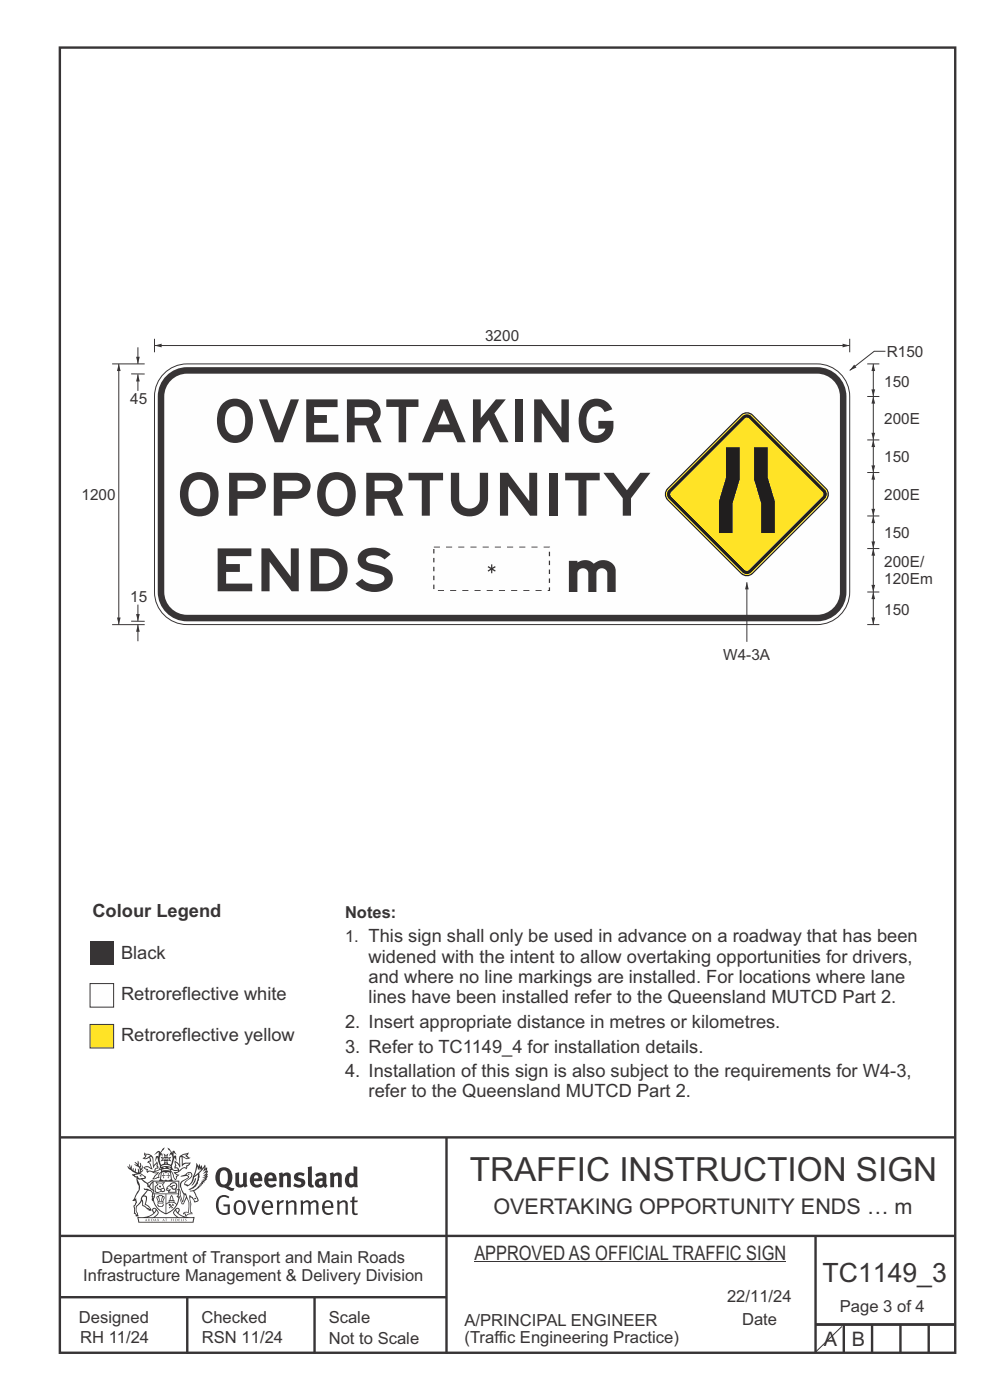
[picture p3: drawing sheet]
<svg xmlns="http://www.w3.org/2000/svg" width="210mm" height="297mm" viewBox="0 0 210 297" stroke-linecap="round" stroke-linejoin="round" font-family="sans-serif">
<path d="M12.7 241.3h190M94.7 241.4v45.8M12.7 275.2h82M12.7 262.2h190.1M39.7 275.2v12M66.7 275.2v12M173 262.1v24.9M173 281h29.7M179 281v6M185 281v6M191 281v6M197 281v6" fill="none" stroke="#373435" stroke-width=".51"/>
<path d="M100.6 267.7h66.2" fill="none" stroke="#373435" stroke-width=".21"/>
<g fill="#373435">
<path d="M47 248.4a2.55 2.55 0 0 0 0 2.7l.3 .2a.81 .81 0 0 0 1-1v-.5a1.04 1.04 0 0 0-1.1-1.5zM46.3 248.1a1.82 1.82 0 0 1 2.1-.2 1.82 1.82 0 0 1 .9 1.8 2.29 2.29 0 0 1-.8 2l.7 .3h.5l-.2 .6a2.87 2.87 0 0 1-2-.7 2.12 2.12 0 0 1-1.7-3.1z" fill-rule="evenodd"/>
<path d="M49.9 248.9l.8-.2v2a.46 .46 0 0 0 .3 .6 .46 .46 0 0 0 .6-.3v-2.1l.7-.2v2.4l.2 .5-.5 .3-.3-.3a1.02 1.02 0 0 1-1.2 .3 1.02 1.02 0 0 1-.6-1.1z" fill-rule="evenodd"/>
<path d="M54 249.5l-.1 .5h.9a.49 .49 0 0 0-.2-.6 .49 .49 0 0 0-.6 .1zM53.4 249.1a1.34 1.34 0 0 1 1.6-.2 1.34 1.34 0 0 1 .6 1.5v.2h-1.7a.77 .77 0 0 0 .5 .8 .77 .77 0 0 0 .9-.4l.3 .5a1.59 1.59 0 0 1-2 .2 1.59 1.59 0 0 1-.5-2.1z" fill-rule="evenodd"/>
<path d="M57 249.5l-.1 .5h1a.49 .49 0 0 0-.2-.6 .49 .49 0 0 0-.7 .1zM56.4 249.1a1.34 1.34 0 0 1 1.6-.2 1.34 1.34 0 0 1 .7 1.5v.2h-1.8a.77 .77 0 0 0 .5 .8 .77 .77 0 0 0 .9-.4l.4 .5a1.59 1.59 0 0 1-2.1 .2 1.59 1.59 0 0 1-.5-2.1z" fill-rule="evenodd"/>
<path d="M59.2 248.9l.7-.2 .1 .4a.95 .95 0 0 1 1-.3 .95 .95 0 0 1 .7 .8v2.3h-.8v-2.3a.46 .46 0 0 0-.8 .1v2.2h-.8z" fill-rule="evenodd"/>
<path d="M62.6 249.1a1.75 1.75 0 0 1 2-.1l-.2 .5-.6-.2a.43 .43 0 0 0-.6 .3l.4 .3a1.04 1.04 0 0 1 1.2 1.1 1.04 1.04 0 0 1-1.4 1l-1.2-.4 .3-.6 1 .4 .4-.4a.88 .88 0 0 0-1-.5l-.4-.2-.1-.4z" fill-rule="evenodd"/>
<path d="M65.3 247.6l.8-.2 .1 3.8 .3 .2 .1 .4a.88 .88 0 0 1-1 0 .88 .88 0 0 1-.3-1z" fill-rule="evenodd"/>
<path d="M67.8 250.6a.43 .43 0 0 0-.1 .7 .43 .43 0 0 0 .7-.1v-.7zM66.8 249.1a1.7 1.7 0 0 1 2.4 .1v1.9l.3 .4-.4 .5-.5-.4a1.03 1.03 0 0 1-1.7-.1 1.03 1.03 0 0 1 .8-1.5h.7v-.4a.8 .8 0 0 0-1.2 .1z" fill-rule="evenodd"/>
<path d="M70 248.9l.7-.2 .1 .4a.95 .95 0 0 1 1-.3 .95 .95 0 0 1 .7 .8v2.3h-.8v-2.3a.46 .46 0 0 0-.8 .1v2.2h-.8z" fill-rule="evenodd"/>
<path d="M74.3 249.5a1.48 1.48 0 0 0 0 1.7h.5l.2-.1v-1.5l-.3-.2zM75 247.4l.8 .1 .1 4.4h-.7l-.1-.2a1.26 1.26 0 0 1-1.4 0 1.26 1.26 0 0 1-.5-1.3 1.29 1.29 0 0 1 .4-1.4 1.29 1.29 0 0 1 1.4-.1z" fill-rule="evenodd"/>
<path d="M46.4 253.9a1.72 1.72 0 0 1 2.3 0l-.3 .3a1.24 1.24 0 0 0-1.4-.2 1.24 1.24 0 0 0-.6 1.4 1.49 1.49 0 0 0 1.2 1.9l.7-.1v-1.3h-.8l-.1-.4h1.3v1.9a1.93 1.93 0 0 1-2.2 0 1.93 1.93 0 0 1-.7-2.2l.2-.8z" fill-rule="evenodd"/>
<path d="M50.4 255.1a1.65 1.65 0 0 0 .2 2.2 .99 .99 0 0 0 1-1.4 .78 .78 0 0 0-.4-.8 .78 .78 0 0 0-.8 0zM50 254.9a1.33 1.33 0 0 1 1.6-.1 1.33 1.33 0 0 1 .5 1.4 1.31 1.31 0 0 1-1.3 1.6 1.31 1.31 0 0 1-1.2-1.6v-.6z" fill-rule="evenodd"/>
<path d="M52.5 254.7l.4-.1 .9 2.6 .8-2.5h.5l-1.1 3h-.5z" fill-rule="evenodd"/>
<path d="M56.3 255.2l-.2 .7h1.3a.7 .7 0 0 0-.3-.8 .7 .7 0 0 0-.8 .1zM55.9 255a1.22 1.22 0 0 1 1.5-.2 1.22 1.22 0 0 1 .5 1.5h-1.8a.93 .93 0 0 0 .5 1 .93 .93 0 0 0 1.1-.2l.2 .3a1.43 1.43 0 0 1-1.8 .1 1.43 1.43 0 0 1-.6-1.7z" fill-rule="evenodd"/>
<path d="M58.7 254.7l.4-.1 .1 .5 .4-.4 .6-.1-.2 .5a.66 .66 0 0 0-.8 .7v1.9h-.4z" fill-rule="evenodd"/>
<path d="M60.6 254.7l.4-.1 .1 .5a.94 .94 0 0 1 1-.5 .94 .94 0 0 1 .8 .8v2.3h-.5l-.1-2.5a.81 .81 0 0 0-1.2 .3v2.2h-.4z" fill-rule="evenodd"/>
<path d="M63.7 254.7l.5-.1 .1 .5 .4-.3a.78 .78 0 0 1 1.1 .3 .9 .9 0 0 1 1-.5 .9 .9 0 0 1 .8 .8v2.3h-.5l-.1-2.5a.67 .67 0 0 0-1.1 .3v2.2h-.5v-2.4l-.4-.3-.7 .4v2.3h-.5z" fill-rule="evenodd"/>
<path d="M69 255.2l-.1 .7h1.3a.7 .7 0 0 0-.3-.8 .7 .7 0 0 0-.9 .1zM68.7 255a1.22 1.22 0 0 1 1.5-.2 1.22 1.22 0 0 1 .5 1.5h-1.8a.93 .93 0 0 0 .4 1 .93 .93 0 0 0 1.2-.2l.1 .3a1.44 1.44 0 0 1-1.7 .1 1.44 1.44 0 0 1-.6-1.7z" fill-rule="evenodd"/>
<path d="M71.4 254.7l.5-.1 .1 .5a.94 .94 0 0 1 1-.5 .94 .94 0 0 1 .8 .8v2.3h-.5l-.1-2.5a.81 .81 0 0 0-1.2 .3v2.2h-.4z" fill-rule="evenodd"/>
<path d="M74.7 253.9l.5-.1v.9h.7l-.1 .3h-.6v2.2l.1 .2h.5l.1 .3a.75 .75 0 0 1-1.2-.6v-2.1h-.4v-.3h.4z" fill-rule="evenodd"/>
<path d="M30.8 244.9l1.1 .3-.9 .5h-.4l.6-.5zM31.8 245.4h.2a2.44 2.44 0 0 1 .4 1.9l.1 .5 .7-1-.1 .6 .3 .3a.57 .57 0 0 0-.6 .7l-1-.1-.5 .2 .2-.5-.8-.3 .7-.1 .9 .5 .1-.1-.6-1.3-.2-.2h.5zM30.7 244.4l-.1 .5 .2 .4-.6 .4a1.04 1.04 0 0 0 1.4-.1l.2 .6-.3 .1-.2 .4a.94 .94 0 0 1 .8 1.1l-.2-.1a1.16 1.16 0 0 0-1.5-.1l.3 .4 .4 .2 .1 .5 .2 .1 .1-.2a.94 .94 0 0 1 1.1 .2l.8 .1-1.2 1.2a1.13 1.13 0 0 0 1.2-.2l.4-.1-.1-.4 .5-.8a.83 .83 0 0 0-.6 1.1l-.3-.1-.7 .4 1.1-1.4-.5 .1-.5-.1 1.3-.5-.1-.1-.9 .4v-.3l.2-.2 .3 .1 .1-.3-.2-.4v-.6l-.1-.4-.7 1v-.7a1.42 1.42 0 0 0-1.6-1.8z" fill-rule="evenodd"/>
<path d="M38.5 245.2l.5-.2 .7-.1-.6 .3 .8 .5h-.3zM38.3 245.5l.2-.1 .1 2a1.69 1.69 0 0 1 1.6-.6l-.8 .5 .1 .5a1.1 1.1 0 0 0-1.5 .6l-.1-.5-.2-.2h-.5l.3-.4-.3-.7a1.42 1.42 0 0 1 .8 1.1l.2-.1zM37.1 246.2l.1 1-.2 .3 .1 .4h.5l.1 .2a.96 .96 0 0 1-1.1-.1l-.1 .1a1.06 1.06 0 0 0 1.3 .2v.1a.72 .72 0 0 1-1 .2l.3 .5 .6 .2-.4 .2-.1 .6-.2-.3-.4-1.1-.4-.4 .4 .9a1.54 1.54 0 0 0 .7 1.2l.2-.3a.58 .58 0 0 1 .4-.8l.2-.1h-.3l-.5-.3 .9-.5a.93 .93 0 0 1 1.2-.5v.2l.2-.2 .1-.5a.99 .99 0 0 0 .7-.8l-1.3 .1-.3 .2-.1-1.4 .9 .4 .9-.3h-.4l-.5-.4 .4-.7-.6 .2a1.46 1.46 0 0 0-1.4 2.1v.4l-.2-.4z" fill-rule="evenodd"/>
<path d="M35.6 248.9l.2 .1-.1 .3 .4 .1h-.4v.6l-.1-.6h-.3l.3-.1z" fill-rule="evenodd"/>
<path d="M34.6 248.9l.2 .1v.3l.3 .1h-.3l-.1 .6v-.6h-.4l.4-.1z" fill-rule="evenodd"/>
<path d="M34.3 248.8a.57 .57 0 0 1 .9 .2 .57 .57 0 0 1 .9-.2l.2 1.4h-.2a.57 .57 0 0 1-.9 0 .69 .69 0 0 1-1.1 0zM34.2 248.1l-.3 2.1-.2 .4h3l-.2-.4-.3-2.1h-.2v.2l-.8-.1-.8 .1v-.2z" fill-rule="evenodd"/>
<path d="M34.2 252.4a.3 .3 0 0 0 .6 0 .3 .3 0 0 0-.6 0zM33.3 250.9l.3 .3-.3 .4a.79 .79 0 0 0 0 1.3l.8-.2-.1-.3a.55 .55 0 0 1-.7-.6l.1-.1 .2 .3 .3 .2 .8-.2-.4-.7 .4-.4-.7 .2zM33 250.7l1.1 .2 .9-.2-.4 .6 .4 1.2a.56 .56 0 0 1-.8 .3l-.2 .1a.73 .73 0 0 1-.9 .1 .73 .73 0 0 1-.3-1v-.4l.6-.4z" fill-rule="evenodd"/>
<path d="M35.6 251.8l.7-.4a.58 .58 0 0 1 1-.1 .58 .58 0 0 1-.4 .9l-.3-.3a.43 .43 0 0 1 .6-.4 .57 .57 0 0 0-.8 .2l-.2-.1-.3 .1 .4 .2a.55 .55 0 0 0 .9 .4v.5h-1.3l.3-.4-.1-.1-.6 .1 .2-.3-.2-.1zM35.4 251.8l-.1 .2a.39 .39 0 0 0 .2 .6h.3l-.2 .4h1.9l-.1-.8a.86 .86 0 0 0-.1-1.3 .86 .86 0 0 0-1.3 .4z" fill-rule="evenodd"/>
<path d="M36 254.8h.8v.2h-.8zM36.4 253.8l.2 .8h-.4zM36.4 253.5l-.3 .5-.1 .6h-.2v.4l-.7 .4 .2 .1a1.48 1.48 0 0 1 2.1 .2l.2-.1-.6-.5v-.5h-.2l-.1-.6z" fill-rule="evenodd"/>
<path d="M35.8 255.4l.4 .1 .1 .3 .3-.2-.2-.2a.38 .38 0 0 1 .5 .5l-.2-.2-.3 .2 .3 .2-.3 .3-.1-.4-.4 .4-.1-.2 .4-.3-.1-.1-.2 .1z" fill-rule="evenodd"/>
<path d="M34.5 254h.2v.2l-.2 .6h-.2zM33.6 255.3h.9v.2a.55 .55 0 0 1-.8 .4v-.2l-.2-.1zM33.4 254h.2l.2 .8h-.2zM33.6 255l.8-.1 .1 .2h-.8zM33.8 253.7h.5l-.2 1.1h-.1zM33.3 253.8l-.1 .3 .3 1.1a.48 .48 0 0 0-.1 .6 .48 .48 0 0 0 .5 .2h.5a.49 .49 0 0 0 .2-.8l.3-1.1-.1-.3a1.42 1.42 0 0 0-1.5 0z" fill-rule="evenodd"/>
<path d="M33.7 251.5l.4 .1 .1 .3h-.3z" fill-rule="evenodd"/>
<path d="M41.3 250.1l.3-.2-.2 .8-.6 .8h-.2l.5-.7z" fill-rule="evenodd"/>
<path d="M39.7 249l.3-.2 .5 .2a.88 .88 0 0 1-.6 1.1 1.22 1.22 0 0 0-.8 1.3l.5 .2a.72 .72 0 0 0 .9-.4l.5-.8 .2-.6 .8-.6v.2a2.85 2.85 0 0 1-2 2.9l.1 .1a2.13 2.13 0 0 0 1.9-1.5v-.3a2.01 2.01 0 0 0 .3-1.7l1.1-1.3-.4 1 .7-.5-.7 1 .8-.4-.8 .8 .7-.2-.9 .6 .8-.1-.8 .4h.7l-.8 .3 .3 .2h-.4l.2 .3h-.4l.2 .3h-.4l.1 .2h-.1a2.16 2.16 0 0 1-2 1.1l.1 .2 .4-.1a.76 .76 0 0 1 .7 .8l.5 1.2-.6 .2a1.45 1.45 0 0 0-1.1-1.3l.2 1.8-.1 1.8 .4 .3a1.07 1.07 0 0 0-1.2 .4v-.3l-.5-.2a.87 .87 0 0 1 1.1-.1v-.7a4.4 4.4 0 0 0-.6-3.1l-.1-.3h-.2a2.16 2.16 0 0 1-.7-2.2l.3-.4 1.2-.7a.55 .55 0 0 0-.4-.8zM37.8 252.4a.76 .76 0 0 1 .3 1.1l.6 1.6 .4-1.7 .2 .1a.61 .61 0 0 1-.1 .9l-.3 .8-.2 .1-.7-1.6-.3 .1a1.18 1.18 0 0 0 .1-1.4zM41.8 247.5l.2 .7 .3-.5v.6l.4-.5a1.9 1.9 0 0 1-1.2 1.4l-.3 .3zM38.2 249.6l1.4-.2 .2 .2v.3l-.5 .2a1.26 1.26 0 0 0-.9 1.9l.2 .7a1.84 1.84 0 0 1 .1 2.1l-.4-1.4a.96 .96 0 0 0-.4-1.2l-.4 .2a.78 .78 0 0 1 0 1.3l.1 .3h.4l.4 1.1a.38 .38 0 0 0 .2 .4 .38 .38 0 0 0 .4-.1l.6-1.2a2.94 2.94 0 0 1 .4 2.5l-.1 .4h-.8l-.3 .4v.2l.4-.1 .1 .4 .2 .1a1.02 1.02 0 0 1 1.3-.5v-.4l-.3-.1 .1-1.8-.3-1.3h.1a1.14 1.14 0 0 1 .8 1 .63 .63 0 0 0 .8-.2 .63 .63 0 0 0-.2-.9l-.6-1.2 .9-.6 .2-.4h.3l-.1-.2h.4l-.1-.3h.3l-.1-.3 .5-.1-.2-.2 .6-.4v-.2h-.2l.4-.5h-.3l.3-.5-.4 .1 .4-.5v-.3l-.3 .2 .2-.7-.1-.2-.4 .3v-.8l-.6 .8-.2-.8-.2 .5-.3-.7-.1 .6-.5-.8-.1 1.4-.6 1.8a1.81 1.81 0 0 1-1 1.5l-.6-.2a1.75 1.75 0 0 1 1.1-1.2 .75 .75 0 0 0 .1-1.3 .75 .75 0 0 0-1.2 .4z" fill-rule="evenodd"/>
<path d="M41.2 254.1h.3l.2 .2-.4 .1z" fill-rule="evenodd"/>
<path d="M29.4 258.4h11.6l-.1 .8h-11.4zM31.3 258.2l.5-.1a2.48 2.48 0 0 0 1.4-1.3l.3 .5-.5 .6-.5 .3zM32.5 256.6l.3-.2 .2 .1-.3 .7zM37.2 256.8a2.65 2.65 0 0 0 1.8 1.4h-1.1l-.5-.3-.5-.6zM37.4 256.5l.2-.1 .3 .2-.3 .6zM29.2 258.2l.1 1.2h11.8l.2-1.1-.2-.1a4.1 4.1 0 0 1-3.3-.9l.3-.4-.1-.6a1.06 1.06 0 0 0-1.3 1l.2 .4 .6 .5h-4.7l.3-.1a.84 .84 0 0 0 .6-.8 .84 .84 0 0 0-.5-.8l-.3-.2h-.5l-.1 .6 .3 .4a4.2 4.2 0 0 1-3.4 .9z" fill-rule="evenodd"/>
<path d="M31 258.7l.1 .2h-.2zM31 258.5l-.3 .6 .4-.2 .2 .2z" fill-rule="evenodd"/>
<path d="M31.3 258.6h.3v.4a.25 .25 0 0 0 .2-.1 .25 .25 0 0 0-.1-.3h.1a.29 .29 0 0 1 0 .4 .29 .29 0 0 1-.4 0 .29 .29 0 0 1 0-.4z" fill-rule="evenodd"/>
<path d="M32.2 258.6a.22 .22 0 0 1 .3 .2 .22 .22 0 0 1-.3 .2zM32 258.6l.1 .4a.33 .33 0 0 0 .4 0 .33 .33 0 0 0 0-.4 .33 .33 0 0 0-.5 0z" fill-rule="evenodd"/>
<path d="M32.9 258.7l.1 .2h-.2zM32.9 258.5l-.2 .6 .3-.2 .2 .2z" fill-rule="evenodd"/>
<path d="M33.3 258.6h.2l.1 .1 .2-.1-.2 .2 .2 .3-.3-.3-.1 .3h-.1l.2-.3z" fill-rule="evenodd"/>
<path d="M34.7 258.7l.1 .2h-.2zM34.7 258.5l-.3 .6 .4-.2 .2 .2z" fill-rule="evenodd"/>
<path d="M35 258.5h.5l-.2 .1v.5h-.2l.1-.5z" fill-rule="evenodd"/>
<path d="M36.2 258.6l.3-.1-.1 .1v.2h.1h-.1v.3h-.2z" fill-rule="evenodd"/>
<path d="M36.7 258.6h.2v.5h-.2z" fill-rule="evenodd"/>
<path d="M37.3 258.6a.22 .22 0 0 1 .3 .2 .22 .22 0 0 1-.3 .2zM37.1 258.6v.4a.33 .33 0 0 0 .5 0 .33 .33 0 0 0 0-.4 .33 .33 0 0 0-.5 0z" fill-rule="evenodd"/>
<path d="M37.8 258.6l.4-.1-.2 .1v.2h.1h-.1v.2l.2 .1h-.4z" fill-rule="evenodd"/>
<path d="M38.4 258.6h.2l-.1 .4 .2 .1h-.3z" fill-rule="evenodd"/>
<path d="M38.9 258.6h.2v.5h-.2z" fill-rule="evenodd"/>
<path d="M39.3 258.6h.2h-.1l.2 .3-.2 .2-.1-.1v-.1l.2 .1z" fill-rule="evenodd"/>
<path d="M34.2 247.4a1.51 1.51 0 0 1 2 .2 2.67 2.67 0 0 0-2.1 0zM35.7 247.6l.4 .1 .1 .3-.4-.1zM34.6 247.6h.5l.1 .2h-.4zM34 247.8l.3 .2h-.3zM34.9 246.9l.3-.2 .3 .2zM34.9 245.6l.2 .1v.3h-.2zM35 245.1l.2 .2 .2-.2-.1 .3h-.2zM35.1 246.3h.2l.1 .4-.2-.2-.2 .2zM35.3 245.7l.2-.1v.4h-.2zM34.4 245.7h.3l.1 .3-.4 .1 .2-.2zM35.7 245.7h.3l-.2 .2 .2 .2-.4-.1zM32.7 244.9l1-.5-.1 1-.2-.2-.3 .2-.3 1.1 .5-1 .3 .9a1.84 1.84 0 0 1 .2 1.7l.4 .1a2.48 2.48 0 0 1 2.2 0l.2-.2-.2-.7 .7-1.8 .4 .7-.2-1-.2-.1-.2 .3v-.9l.6 .4-.6-.8-.3 .1-.1 .4-.5-.9-.5-.3 .2 .5 .6 .5-.5 .8 .4-.4a2.06 2.06 0 0 1 0 2.3l-.5-.2-.2-.6 .1-.1 .8 .2-.4-.5 .4-.5-.7 .2-.2-.2 .2-.7-.5 .4-.5-.4 .2 .7-.2 .2-.7-.2 .4 .5-.4 .5 .8-.2 .1 .1-.2 .6-.5 .2a2.02 2.02 0 0 1 0-2.2l.3 .5-.1-.7-.3-.1 .8-1.2-.4 .3-.5 .8-.2-.3a.8 .8 0 0 0-.8 .5z" fill-rule="evenodd"/>
<path d="M29.2 250.1l.3 .1a.61 .61 0 0 1 .8 .4l.3 .2a.8 .8 0 0 1 .6 1l.4 .1 .5 .5a1 1 0 0 1 .5 1.1l-.1 .7v-.5h-.1a.96 .96 0 0 0-.8-1.3l-.2-.2h-.7l-.1-.1-.1 .1 .1 .3h.6l-1.2 1.3-.2 1-.4 .6a1.33 1.33 0 0 0-.5 1.8l.2 .5a1.26 1.26 0 0 1-.5-1.5l-.1-.3a1.56 1.56 0 0 0 .4-1.7l-.3 .2 .2-.5a3.2 3.2 0 0 0 .7-3zM30.4 253.9h.4a2.06 2.06 0 0 1-.1 1.6l.7 .5 .4 .4-.6-.1-.8-.6-.1-.9a.51 .51 0 0 1 .1-.9zM28.6 249.3a1.52 1.52 0 0 1 2.1 .5l-1.1 .2-.2-.1-.1-.4h-.5zM27.5 247v.8l-.3-.4h-.1a3.1 3.1 0 0 0 1.9 1.6l-1 .1 .5 .6 .5 .1 .1 1.1a1.84 1.84 0 0 1-.3 2.5l-.4 .9-.3 .4 .2 .1 .4-.1 .1 .4-.2 .5-.3 .2 .1 1.7h.2l.3 .5 .1 .1 .4-.1-.1-.5a1.3 1.3 0 0 1-.1-1.7l.9-1 .1 1.1 .6 .2 .5 .5 .1-.1 .2 .3h.5a1.85 1.85 0 0 0-1.2-1.4l.1-.3a1.39 1.39 0 0 0 0-1.4l-.5-.1 .5-.5a.66 .66 0 0 1 .9-.4 .66 .66 0 0 1 .3 .9l-.1 .4 .2-.1v.2l-.1 .3 .2 .5 .1-.3a2.24 2.24 0 0 0 .1-2.2 .73 .73 0 0 1-.7-.7 .73 .73 0 0 1 .6-.7v-.2a.94 .94 0 0 0-.9 .8 .48 .48 0 0 1-.1-.6 .48 .48 0 0 1 .5-.2l.5-.3a.51 .51 0 0 0-.8 .2l-.5 .2-1-.8h.6l.2-.5-1.2-.7 .5-.5v-.3l-.5 .4 .1-.2a.69 .69 0 0 0 .2-1v.4l-.2 .3v-1.1l-.3-.2 .1 .6-.1 .2-.4-1.3v.7l-.6-.4 .5 .7-.6-.2 .3 .3a1 1 0 0 1 .7 1.4l-.2-.8v.9l-.5-.2v-.8l-.2 .7-.2-.1-.1-.6-.2 .4-.2-.2 .1-.7-.2 .5z" fill-rule="evenodd"/>
<path d="M29.6 249.4l.2-.1 .3 .2z" fill-rule="evenodd"/>
<path d="M32.4 250.5h5.6v2l-.2-.1v-1.7h-5.2v2.5h5.2v-.8l.1 .2-.1 1.1v-.3h-2.5v4a4.1 4.1 0 0 0 2.6-3.6l.1-.1a4 4 0 0 1-2.8 3.9 4.2 4.2 0 0 1-2.8-4.7l.1 1.2 .1-.1a3.8 3.8 0 0 0 2.5 3.4v-4h-2.5l-.2-.9z" fill-rule="evenodd"/>
<circle cx="40" cy="249.1" r=".17"/>
</g>
<path d="M12.7 10.1h189.9v276.9h-189.9zM173 281h29.7" fill="none" stroke="#373435" stroke-width=".51"/>
<path d="M178.6 281.4l-5.8 5.7" fill="none" stroke="#373435" stroke-width=".21"/>
<path d="M19.1 208.7h5v5h-5z" fill-rule="evenodd" fill="#fefefe" stroke="#373435" stroke-width=".21"/>
<g fill="#373435">
<path d="M19.1 199.7h5v5h-5z" fill-rule="evenodd"/>
<path d="M35.3 79.7a6.2 6.2 0 0 1 4.4-1.8h133.6a6.2 6.2 0 0 1 6.2 6.2v41.5a6.2 6.2 0 0 1-6.2 6.2h-133.6a6.2 6.2 0 0 1-6.2-6.2v-41.5a6.2 6.2 0 0 1 1.8-4.4z" fill-rule="evenodd"/>
</g>
<path d="M32.8 73.3h147.4M35.2 78.9a6.9 6.9 0 0 1 4.5-1.7h133.6a6.9 6.9 0 0 1 6.9 6.9v41.5a6.9 6.9 0 0 1-6.9 6.9h-133.6a6.9 6.9 0 0 1-6.9-6.9v-41.5a6.9 6.9 0 0 1 2.4-5.2z" fill="none" stroke="#373435" stroke-width=".21"/>
<g fill="#373435">
<path d="M178.7 72.9l1.5 .4-1.5 .4z"/>
<path d="M32.8 73.3l1.5-.4v.8z"/>
</g>
<path d="M32.8 71.9v2.8M185.2 125.6v6.9" fill="none" stroke="#373435" stroke-width=".21"/>
<g fill="#373435">
<path d="M185.2 125.6l.4 1.5h-.7z"/>
<path d="M184.9 131h.7l-.4 1.5z"/>
</g>
<path d="M187.8 74.5h-2.4l-5.2 4.1M184 132.5h2.5" fill="none" stroke="#373435" stroke-width=".21"/>
<path d="M181.2 77.3l.5 .7-1.5 .6z" fill="#373435"/>
<path d="M25.2 77.2v55.3M23.8 132.5h6.9M27.8 131.8h2.9" fill="none" stroke="#373435" stroke-width=".21"/>
<g fill="#373435">
<path d="M25.2 77.2l.4 1.5h-.8z"/>
<path d="M24.8 131h.8l-.4 1.5z"/>
</g>
<path d="M185.2 116.4v9.2M184 125.6h2.5" fill="none" stroke="#373435" stroke-width=".21"/>
<g fill="#373435">
<path d="M185.2 116.4l.4 1.5h-.7z"/>
<path d="M184.9 124.1h.7l-.4 1.5z"/>
</g>
<path d="M184 116.4h2.5M29.3 128.3v3.5" fill="none" stroke="#373435" stroke-width=".21"/>
<path d="M28.9 130.3h.7l-.3 1.5z" fill="#373435"/>
<path d="M29.3 132.5v3.5" fill="none" stroke="#373435" stroke-width=".21"/>
<path d="M29.3 132.5l.3 1.5h-.7z" fill="#373435"/>
<path d="M27.8 79.3h2.9M29.3 73.7v3.5" fill="none" stroke="#373435" stroke-width=".21"/>
<path d="M28.9 75.7h.7l-.3 1.5z" fill="#373435"/>
<path d="M29.3 79.4v3.5" fill="none" stroke="#373435" stroke-width=".21"/>
<path d="M29.3 79.4l.3 1.5h-.7z" fill="#373435"/>
<path d="M23.8 77.2h6.9" fill="none" stroke="#373435" stroke-width=".21"/>
<path d="M36 81a4.8 4.8 0 0 1 3.7-1.7h133.6a4.9 4.9 0 0 1 4.9 4.8v41.5a4.9 4.9 0 0 1-4.9 4.8h-133.6a4.9 4.9 0 0 1-4.9-4.8v-41.5a4.8 4.8 0 0 1 1.2-3.1z" fill-rule="evenodd" fill="#fefefe"/>
<path d="M185.2 77.2v6.9" fill="none" stroke="#373435" stroke-width=".21"/>
<g fill="#373435">
<path d="M185.2 77.2l.4 1.5h-.7z"/>
<path d="M184.9 82.6h.7l-.4 1.5z"/>
</g>
<path d="M184 77.2h2.5M184 84.1h2.5M184 93.3h2.5M185.2 84.1v9.2" fill="none" stroke="#373435" stroke-width=".21"/>
<g fill="#373435">
<path d="M185.2 84.1l.4 1.5h-.7z"/>
<path d="M184.9 91.8h.7l-.4 1.5z"/>
</g>
<path d="M184 109.5h2.5M185.2 100.2v9.3" fill="none" stroke="#373435" stroke-width=".21"/>
<g fill="#373435">
<path d="M185.2 100.2l.4 1.6h-.7z"/>
<path d="M184.9 107.9h.7l-.4 1.6z"/>
</g>
<path d="M184 100.2h2.5M185.2 109.5v6.9" fill="none" stroke="#373435" stroke-width=".21"/>
<g fill="#373435">
<path d="M184.9 114.9h.7l-.4 1.5z"/>
<path d="M185.2 109.5l.4 1.5h-.7z"/>
</g>
<path d="M185.2 93.3v6.9" fill="none" stroke="#373435" stroke-width=".21"/>
<g fill="#373435">
<path d="M184.9 98.7h.7l-.4 1.5z"/>
<path d="M185.2 93.3l.4 1.5h-.7z"/>
</g>
<path d="M92 116.1h24.6v9.2h-24.6z" fill="none" stroke="#373435" stroke-width=".22" stroke-dasharray="1.1 1.1" stroke-linecap="butt"/>
<path d="M103.6 120.1l.6 .3v-.7h.2v.7l.6-.3 .1 .2-.5 .4 .5 .3-.1 .3-.6-.4v.7h-.2v-.7l-.6 .4-.2-.3 .6-.3-.6-.4z" fill-rule="evenodd" fill="#373435"/>
<path d="M180.2 71.9v2.8M158.4 123.5v12.7" fill="none" stroke="#373435" stroke-width=".21"/>
<path d="M158.4 123.5l.4 1.5h-.8z" fill="#373435"/>
<path d="M141.6 103.7l15.6-15.6a1.7 1.7 0 0 1 2.4 0l15.6 15.6a1.7 1.7 0 0 1 0 2.3l-15.6 15.6a1.7 1.7 0 0 1-2.4 0l-15.6-15.6a1.7 1.7 0 0 1 0-2.3z" fill="#ffe326"/>
<path d="M141.6 103.7l15.6-15.6a1.7 1.7 0 0 1 2.4 0l15.6 15.6a1.7 1.7 0 0 1 0 2.3l-15.6 15.6a1.7 1.7 0 0 1-2.4 0l-15.6-15.6a1.7 1.7 0 0 1 0-2.3z" fill="none" stroke="#201e1e" stroke-width=".25"/>
<path d="M141.9 103.9l15.6-15.6a1.36 1.36 0 0 1 1.9 0l15.6 15.6a1.36 1.36 0 0 1 0 1.9l-15.6 15.6a1.36 1.36 0 0 1-1.9 0l-15.6-15.6a1.36 1.36 0 0 1 0-1.9z" fill="#201e1e"/>
<path d="M142.4 104.4l15.5-15.6a.68 .68 0 0 1 1 0l15.6 15.6a.68 .68 0 0 1 0 .9l-15.6 15.6a.68 .68 0 0 1-1 0l-15.5-15.6a.68 .68 0 0 1 0-.9z" fill="#ffe326"/>
<g fill="#201e1e">
<path d="M159.9 94.9h3v6.4l1.5 5v6.8h-2.9v-6.3l-1.6-5.1z"/>
<path d="M154 94.9h2.9v6.8l-1.5 5.1v6.3h-2.9v-6.8l1.5-5z"/>
</g>
<path d="M19.1 217.3h5v5h-5z" fill="#ffe326" stroke="#373435" stroke-width=".21"/>
<g font-size="12.6" fill="#373435">
<text x="45.1" y="93.8">OVERTAKING</text>
<text x="37.2" y="109.4">OPPORTUNITY</text>
<text x="44.9" y="125.4">ENDS</text>
<text x="118.9" y="125.6">m</text>
</g>
<text font-size="7.1" fill="#373435" x="99.6" y="250.6">TRAFFIC INSTRUCTION SIGN</text>
<text font-size="5.6" fill="#373435" x="174.5" y="271.9">TC1149_3</text>
<text font-size="4.6" fill="#373435" x="104.7" y="257.6">OVERTAKING OPPORTUNITY ENDS … m</text>
<g font-size="4.2" fill="#373435">
<text x="100.6" y="267.2">APPROVED AS OFFICIAL TRAFFIC SIGN</text>
<text x="174.7" y="285.6">A</text>
<text x="180.7" y="285.6">B</text>
</g>
<g font-size="3.9" fill="#373435">
<text x="19.6" y="194.4">Colour Legend</text>
<text x="25.7" y="203.4">Black</text>
<text x="78.2" y="204.2">widened with the intent to allow overtaking opportunities for drivers,</text>
<text x="78.2" y="208.5">and where no line markings are installed. For locations where lane</text>
<text x="25.7" y="212.2">Retroreflective white</text>
<text x="78.2" y="212.9">lines have been installed refer to the Queensland MUTCD Part 2.</text>
<text x="25.7" y="220.9">Retroreflective yellow</text>
<text x="73.2" y="218.1">2. Insert appropriate distance in metres or kilometres.</text>
<text x="73.2" y="223.3">3. Refer to TC1149_4 for installation details.</text>
<text x="73.2" y="228.5">4. Installation of this sign is also subject to the requirements for W4-3,</text>
<text x="78.2" y="232.8">refer to the Queensland MUTCD Part 2.</text>
</g>
<g font-size="3.5" fill="#373435">
<text x="73.2" y="194.8">Notes:</text>
<text x="73.2" y="199.9">1. This sign shall only be used in advance on a roadway that has been</text>
<text x="21.6" y="267.9">Department of Transport and Main Roads</text>
<text x="17.7" y="271.8">Infrastructure Management &amp; Delivery Division</text>
<text x="16.7" y="280.6">Designed</text>
<text x="42.7" y="280.6">Checked</text>
<text x="69.7" y="280.6">Scale</text>
<text x="98.5" y="281.3">A/PRINCIPAL ENGINEER</text>
<text x="154.2" y="276.3">22/11/24</text>
<text x="157.4" y="281.2">Date</text>
<text x="178.1" y="278.3">Page 3 of 4</text>
<text x="17" y="284.8">RH 11/24</text>
<text x="42.8" y="284.8">RSN 11/24</text>
<text x="69.7" y="285.2">Not to Scale</text>
<text x="98.5" y="284.8">(Traffic Engineering Practice)</text>
</g>
<g font-size="3.3" fill="#373435">
<text x="102.9" y="72.3">3200</text>
<text x="188.1" y="75.7">R150</text>
<text x="187.6" y="82">150</text>
<text x="27.6" y="85.8">45</text>
<text x="187.6" y="89.9">200E</text>
<text x="187.6" y="97.9">150</text>
<text x="17.3" y="106">1200</text>
<text x="187.6" y="106">200E</text>
<text x="187.6" y="114.1">150</text>
<text x="187.6" y="120.3">200E/</text>
<text x="187.6" y="124">120Em</text>
<text x="27.6" y="127.7">15</text>
<text x="187.6" y="130.4">150</text>
<text x="153.4" y="139.9">W4-3A</text>
</g>
</svg>
